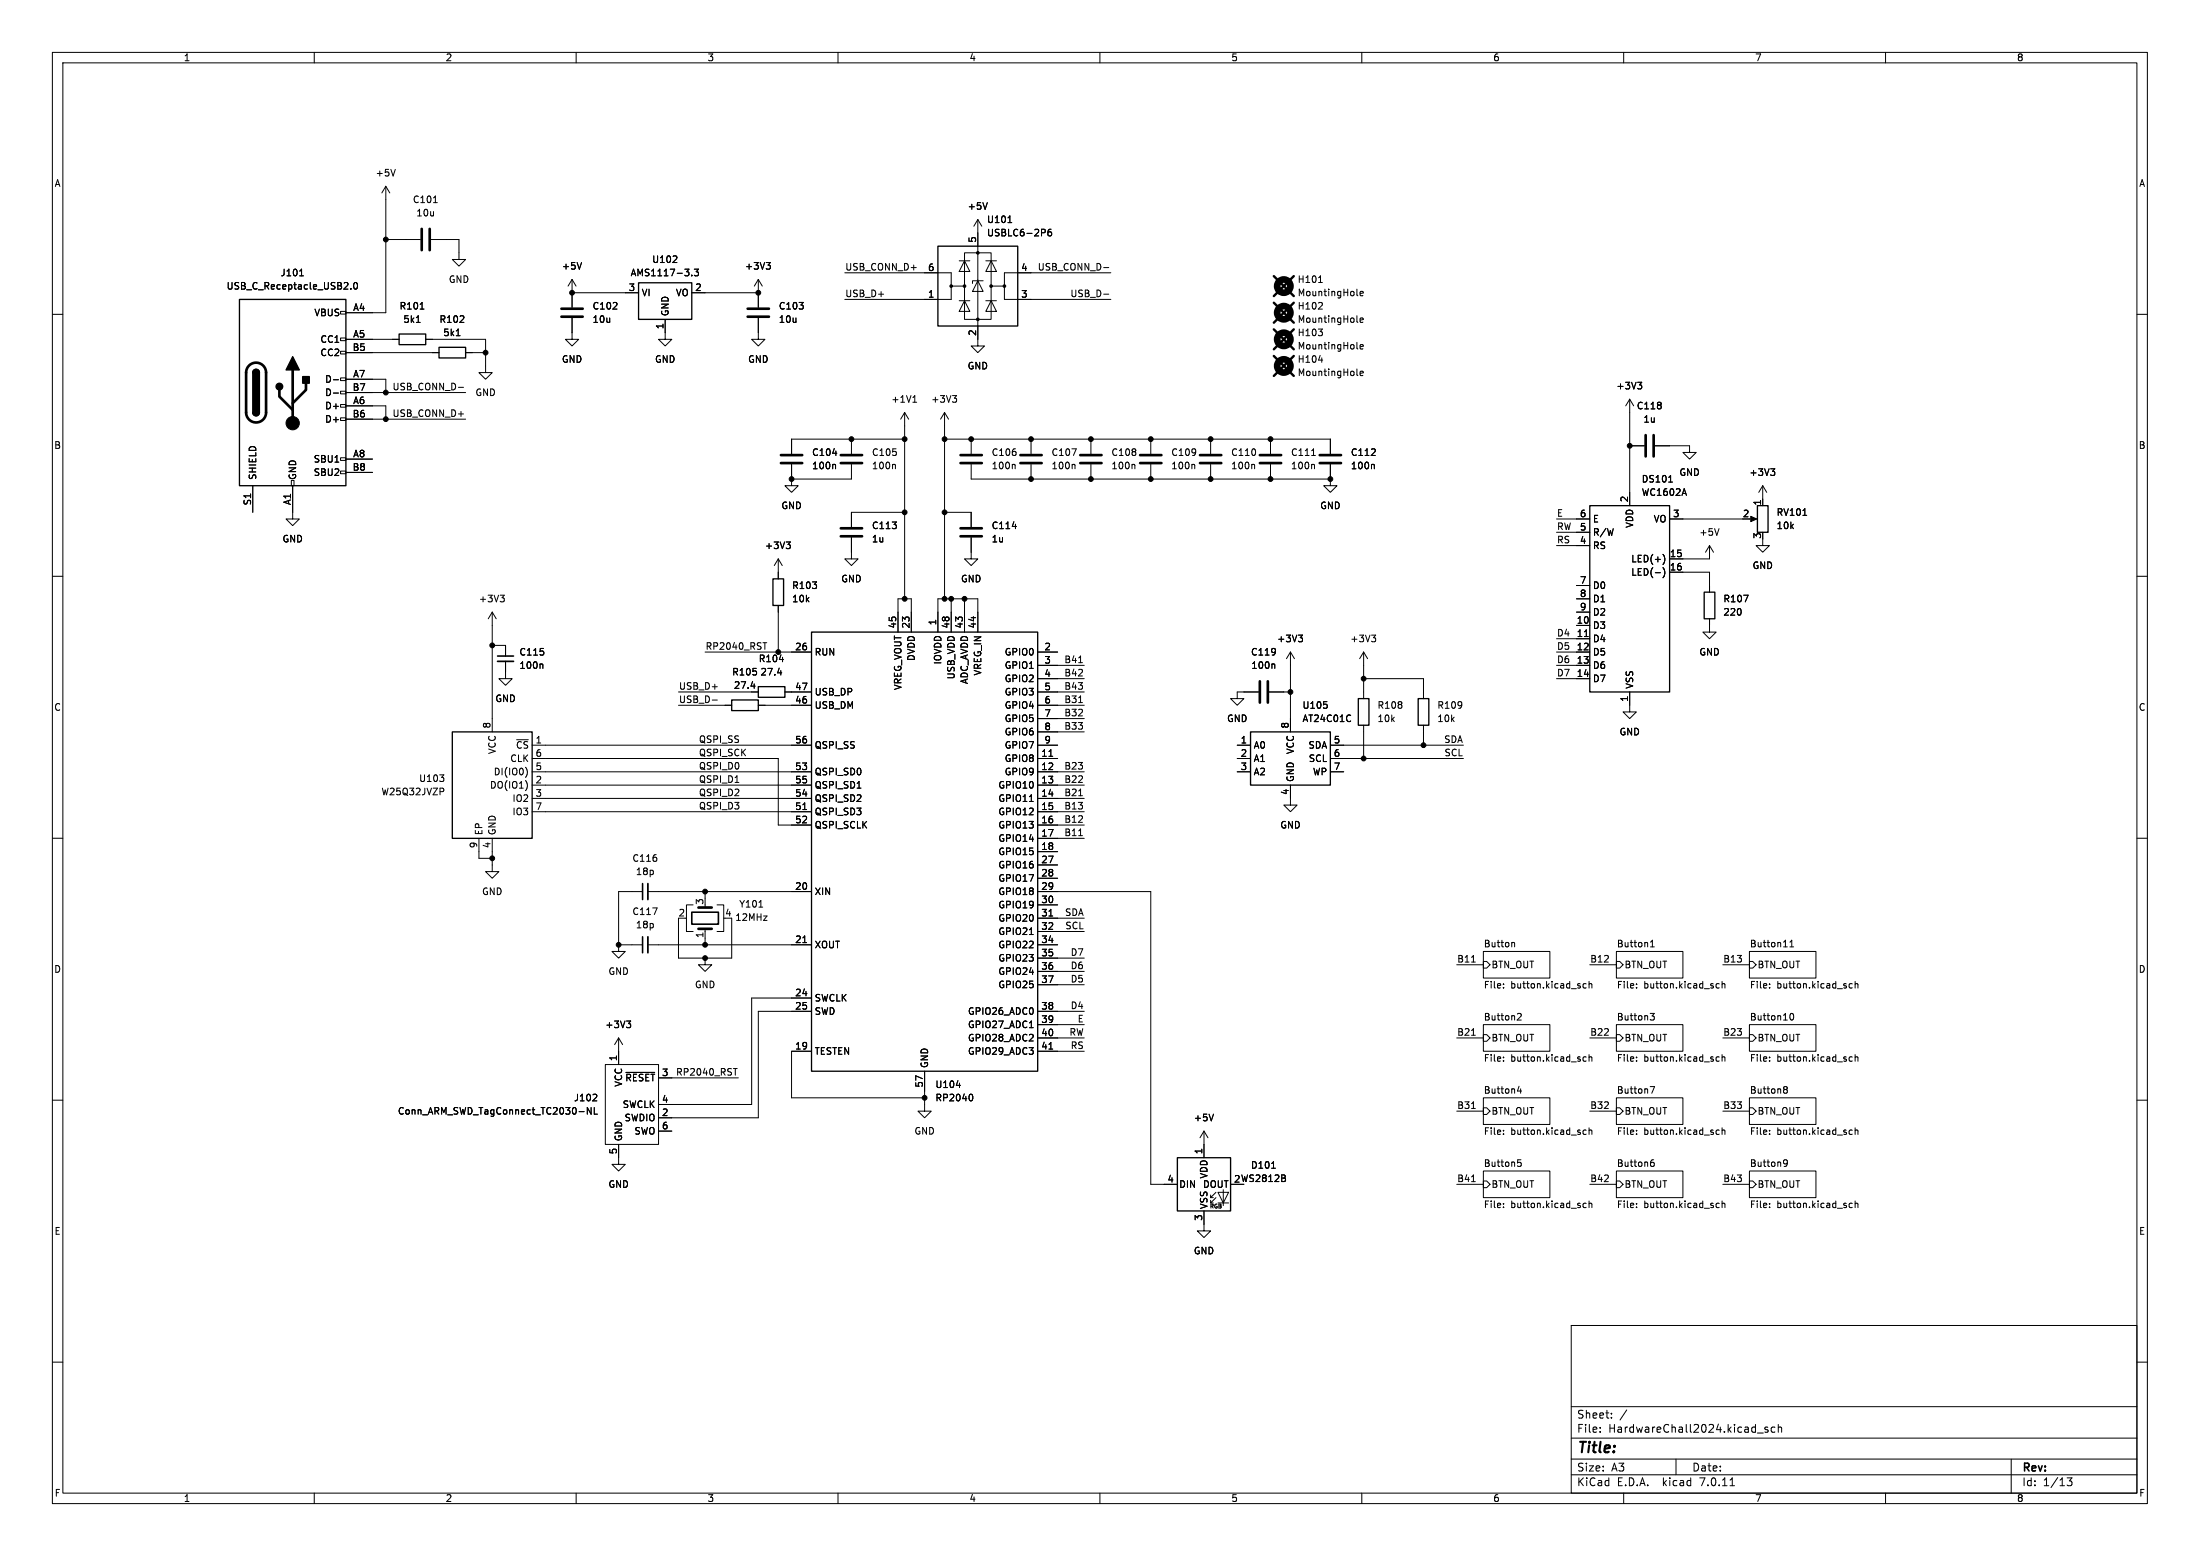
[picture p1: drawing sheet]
<svg xmlns="http://www.w3.org/2000/svg" width="297mm" height="210mm" viewBox="0 0 297 210" stroke-linecap="round" stroke-linejoin="round" font-family="sans-serif">
<g fill="none" stroke="#000" stroke-width=".14">
<path d="M7.1 7.1h282.8v195.8h-282.8zM8.5 8.5h280v193h-280zM42.4 7.1v1.4M77.8 7.1v1.4M113.1 7.1v1.4M148.5 7.1v1.4M183.8 7.1v1.4M219.2 7.1v1.4M254.6 7.1v1.4M40.5 37.2h.5M47.4 38.9v.1M47.9 38.2l.1-.1a.48 .48 0 0 1 .3 .5 .48 .48 0 0 1-.3 .4 .6 .6 0 0 1-.1-.8z"/>
<path d="M52.1 25.1v17.1h-5.4M52.1 25.1l-.6 .9M52.1 25.1l.5 .9M52.1 32.3h4.7M53.4 22.9l-.3 .9M58.2 32.3h3.8v2.7h.9l-.9 .9-.9-.9h.9M58.5 27.3h.5M77.2 37.7v3.8M77.2 39.5h9M77.2 37.7l-.5 .9M77.2 37.7l.6 .9M78.5 35.4l-.3 .9"/>
<path d="M90.8 35.4h.6M91.3 34.6v.3M93.4 37.1v.1M93.4 39.5h9M93.7 36.3h.6l-.3 .4 .2 .1v.3l-.1 .1-.4-.1M102.4 37.7v3.8M102.4 37.7l-.6 .9M102.4 37.7l.5 .9M103.4 35.4h.6l-.3 .4M103.8 35.8l.2 .1v.3l-.2 .1M114 36.8h14.4v1.8h1.8M128.4 38.6v1.8h-14.4"/>
<path d="M129.5 35.2h1.4M130.2 34.1h3.6v9h-3.6zM130.2 35.2l.7 1.4h-1.4zM132 29.6v17.1h.9l-.9 .9-.9-.9h.9M132 37.9l.7 1.4h-1.4zM132 29.6l-.5 .9M132 29.6l.5 .9M132.7 37.9h-1.4v.4M133.1 35.2h1.4M133.3 27.3l-.3 .9M133.8 35.2l.7 1.4h-1.4zM135.6 38.6v1.8h14.4"/>
<path d="M136.1 30h.5M141 31l.1 .1-.1 .3M141.9 30.9l-.3 .1a.61 .61 0 0 0 0 .8h.3l.1-.3-.2-.2h-.2l-.1 .2M149 36.1h.7M149 39.7h.7M150 36.8h-14.4v1.8h-1.8M178 38.1h.5M183.2 39.8l.1 .1M183.6 39.6l.4-.1v-.1l-.3-.1-.1 .2 .1 .4h.3M7.1 42.4h1.4M45 51.3h.7M45 53h.7"/>
<path d="M46 56.4h.7v.4h-.7zM46 54.6h.7v.4h-.7zM46 52.8h.7v.4h-.7zM46 51h.7v.4h-.7zM46 47.4h.7v.4h-.7zM46 45.6h.7v.4h-.7zM46 42h.7v.4h-.7zM46.7 45.8h7.2M46.7 54.8h5.4v1.8M46.7 51.2h5.4v1.8M46.7 47.6h12.6M46.7 56.6h16.2"/>
<path d="M46.7 53h16.2M56.2 43.5h.5M56.7 41.7h.5M57.5 45.8h8.1v4.5h.9l-.9 .9-.9-.9h.9M61.6 45.3h.5M61.9 52.3h.7M62.9 47.6h2.7M77.2 42.9v2.9h.9l-.9 .9-.9-.9h.9M89.8 43.1v2.7h.9l-.9 .9-.9-.9h.9M102.4 42.9v2.9h.9l-.9 .9-.9-.9h.9M114.9 59.3v1.9M122.1 55.7l-.5 .9"/>
<path d="M122.1 55.7v25.1M122.1 55.7l.6 .9M122.1 59.3h-15.2v1.9M123.2 54.3h.6M123.3 53.6l.2-.2v.9M127.5 59.3h52.1v1.9M127.5 55.7l-.5 .9M127.5 55.7v25.1M127.5 55.7l.6 .9M128.6 53.4h.5l-.3 .3M129 53.7l.1 .2v.2l-.1 .2M129.5 40.6h1.4"/>
<path d="M130.2 40.6l.7 1.4h-1.4zM131.1 59.3v1.9M133.1 40.6h1.4M133.8 40.6l.7 1.4h-1.4zM139.2 59.3v1.9M147.3 59.3v1.9M155.4 59.3v1.9M163.4 59.3v1.9M171.5 59.3v1.9M178 41.7h.5M178 48.6h.6M178.5 44.8v.4"/>
<path d="M178.5 40.9v.3M178.5 44.4l-.3 .4M183.2 47l.1 .1M183.2 43.4l.1 .1M183.2 50.6l.1 .1M183.6 43.2l.4-.1v-.1l-.3-.1-.1 .1 .1 .5h.3M183.6 46.8l.4-.1v-.1l-.3-.1-.1 .1 .1 .5h.3M183.6 50.4l.4-.1v-.2h-.3l-.1 .1 .1 .5h.3M220 53.9v14.3M220 53.9l-.5 .9M220 53.9l.5 .9M221.1 51.6h.5l-.3 .3"/>
<path d="M221.5 51.9l.1 .2v.2l-.1 .2M288.5 42.4h1.4M7.1 77.8h1.4M34.1 65.6v3.5M39.3 64.8h.4v.8h-.4zM39.5 65.6v4.4h.9l-.9 .9-.9-.9h.9M46 63.6h.7v.3h-.7zM46 61.8h.7v.3h-.7zM46.7 62h3.6M46.7 63.8h3.6M105.1 75.4v2.7M105.1 75.4l-.6 .9"/>
<path d="M105.1 75.4l.5 .9M106.1 73.1h.6l-.3 .4M106.5 73.5l.2 .2v.2l-.2 .1M106.9 64.7v.9h.9l-.9 .9-.9-.9h.9M106.9 62.7v2M112.4 61.2h.6M112.7 62.7l.1 .1v.5M114.9 72.6v2.8h.9l-.9 .9-.9-.9h.9M114.9 62.7v2h-8M120.8 62.7l.1 .1v.5M122.1 69.1h-7.2v2M127.5 69.1h3.6v2"/>
<path d="M131.1 72.6v2.8h.9l-.9 .9-.9-.9h.9M131.1 62.7v2h48.5M136.7 71.1h.5M136.9 62.7l.1 .1v.5M139.2 62.7v2M144.7 60.6h.6l-.4 .9M145 62.7l.1 .1v.5M147.3 62.7v2M153.1 62.7l.1 .1v.5M155.4 62.7v2M161.2 62.7l.1 .1v.5M163.4 62.7v2"/>
<path d="M169.2 62.7l.2 .1v.5M171.5 62.7v2M177.1 61.5h.5M177.3 62.7l.2 .1v.5M179.6 64.7v.9h.9l-.9 .9-.9-.9h.9M179.6 62.7v2M185.4 62.7l.1 .1v.5M210.1 70h4.5M210.1 73.6h4.5M210.1 71.8h4.5M212.8 79h1.8M220 60.2h2"/>
<path d="M223.4 60.2h4.7v.9h.9l-.9 .9-.9-.9h.9M224.5 74.8a1.03 1.03 0 0 1 0 1.4M224.5 76.6a1.03 1.03 0 0 1 0 1.4M225.3 65.1h.5M225.4 77.2h5.4v2.7M225.4 70h9.9M230.8 73.6l-.6 .9M230.8 73.6v1.8h-5.4M230.8 73.6l.5 .9M232.1 71.4l-.3 .9M236.2 70h.7M238 72.7v.9h.9l-.9 .9-.9-.9h.9"/>
<path d="M238 65.6v2.6M238 65.6l-.6 .9M238 65.6l.5 .9M239 63.3h.6l-.3 .3M239.4 63.6l.2 .2v.2l-.2 .2M243.4 69.6h.5M288.5 77.8h1.4M66.5 82.6l-.6 .9M66.5 82.6v16.2M66.5 82.6l.5 .9M66.5 87.1h1.7v1.4M67.5 80.3h.6l-.3 .4"/>
<path d="M67.9 80.7l.2 .1v.3l-.2 .1M68.2 89.3v2.3h.9l-.9 .9-.8-.9h.8M73.2 89.6l.1 .1v.5M91.6 93.4h10.8M91.6 95.2h7.2M95.2 88h14.4M96.2 94.5h.6M101.4 92.6h.5M102.4 95.2h7.2M103 86.7h.5M105 90.8h.5M105.1 81.7v6.3"/>
<path d="M105.2 89h.6M106 93.4h3.6M121.2 85.3v-4.5h1.8v4.5M126.6 85.3v-4.5h5.4v4.5M128.4 80.8v4.5M130.2 80.8v4.5M140.1 93.4h6.3M140.1 88h2.7M140.1 89.8h6.3M140.1 91.6h6.3M140.1 95.2h6.3M140.1 97h6.3"/>
<path d="M140.1 98.8h6.3M145.6 89.4h.5M145.6 94.8h.5M169.9 93.4h-2.9v.9h.9l-.9 .9-.9-.9h.9M171.3 93.4h2.9M172 89.6l.1 .1v.5M174.2 88v10.8M174.2 88l-.5 .9M174.2 88l.6 .9M175.3 85.7h.5l-.3 .4M175.7 86.1l.1 .1v.2l-.1 .2M179.1 95.1v.4"/>
<path d="M184.1 91.6h8.1v2.7M184.1 88v6.3M184.1 97.9v4.5M184.1 88l-.5 .9M184.1 88l.5 .9M185.2 85.7h.5l-.3 .4M185.5 86.1l.2 .1v.2l-.2 .2M192.2 97.9v2.7M210.1 86.2h4.5M210.1 88h4.5M210.1 89.8h4.5M210.1 91.6h4.5"/>
<path d="M212.8 84.4h1.8M212.8 80.8h1.8M212.8 82.6h1.8M213.9 85.9h.5M220 93.4v2.7h.9l-.9 .9-.9-.9h.9M230.8 83.5v1.8h.9l-.9 .9-.9-.9h.9M235.4 80.3h.6l-.4 .9M7.1 113.1h1.4M59.4 104.6h.5l-.3 .3M59.7 106.4l.2 .1v.3h-.2M59.9 105v.4M64.7 113.1v2.7h1.8"/>
<path d="M66.5 113.1v4.5h.9l-.9 .9-.9-.9h.9M71 103.6a1.06 1.06 0 0 1 0 1.3M71.2 105.7v.6M71.8 100.6h37.8M71.8 106h37.8M71.8 107.8h37.8M71.8 104.2h37.8M71.8 102.4h33.3v9h4.5M71.8 109.6h37.8M108.4 109.3h.5M115.7 106.4h.5M139 108.2h.5"/>
<path d="M140.1 100.6h2.7M140.1 106h6.3M140.1 107.8h6.3M140.1 104.2h6.3M140.1 102.4h2.7M140.1 109.6h6.3M140.1 111.4h6.3M140.1 113.1h6.3M140.1 114.9h2.7M140.1 116.7h2.7M140.1 118.5h2.7M141.6 102.1h.5"/>
<path d="M145.6 112.8h.5M145.6 107.4h.5M167 100.6h1.8M167 104.2h1.8M167 102.4h1.8M174.2 106v2.7h.9l-.9 .9-.9-.9h.9M179.6 100.6h18M179.6 104.2h1.8M179.6 102.4h18M288.5 113.1h1.4M83.5 127.5v.9h.9l-.9 .9-.9-.9h.9M83.5 127.5h3.2"/>
<path d="M84.6 137.8h.5l-.3 .3M85 138.1l.1 .2v.2l-.1 .2M86.7 120.3h-3.2v7.2M87.5 127.5h22.1M87.5 120.3h22.1M88.1 122.5h.6l-.4 .9M91.6 123.9v5.4h7.2v-5.4M92.5 123.9h.2M93.6 122.1h-.9v3.6h.9M95.2 129.3v.9h.9l-.9 .9-.9-.9h.9M95.2 120.3v.9M95.2 125.4v2.1"/>
<path d="M96.8 122.1h.9v3.6h-.9M102.5 122.4h.5M108.4 127.2h.5M109.6 136.5h-7.2v14.4h-13.5M109.6 134.7h-8.1v14.4h-12.6M139 126.1h.5M139 138.7h.5M140.1 127.5h2.7M140.1 120.3h15.3v39.5h3.5M140.1 123.9h6.3M140.1 136.5h6.3M140.1 122.1h2.7"/>
<path d="M140.1 125.7h6.3M140.1 129.3h6.3M140.1 131.1h6.3M140.1 132.9h6.3M140.1 138.3h6.3M141.6 123.6h.5M196.7 130.2h3.6M198.7 129.8h.5M198.7 139.7h.5M200.3 128.4h8.9v3.6h-8.9zM200.3 138.3h8.9v3.6h-8.9zM200.3 129.8h.4l.5 .4-.5 .5h-.4z"/>
<path d="M200.3 139.6h.4l.5 .5-.5 .4h-.4zM203 133.3v.1M203 132.8v.1M204.2 127.2l.3 .1v.5M204.9 136.8h.3l.2 .2-.6 .7h.6M214.1 132.8h-.2l-.2 .1 .1 .4h.3M214.5 132.8h.2h.2v.6M214.5 132.5v.9M214.6 130.2h3.6M218.2 128.4h9v3.6h-9zM218.2 138.3h9v3.6h-9zM218.2 129.8h.5l.4 .4-.4 .5h-.5z"/>
<path d="M218.2 139.6h.5l.4 .5-.4 .4h-.5zM220.9 133.3v.1M220.9 132.8v.1M222.8 136.8h.5l-.3 .3 .3 .1v.3l-.1 .2h-.3M222.8 127.8h.5M222.8 127.2l.3-.3v.9M232.1 132.8h-.3l-.1 .1 .1 .4h.3M232.5 132.8h.1h.2l.1 .6M232.5 132.5v.9M232.6 130.2h3.6M236.2 138.3h9v3.6h-9zM236.2 128.4h9v3.6h-9z"/>
<path d="M236.2 139.6h.4l.5 .5-.5 .4h-.4zM236.2 129.8h.4l.5 .4-.5 .5h-.4zM238.9 132.8v.1M238.9 133.3v.1M241.6 127.8h.5M241.6 127.2l.3-.3v.9M241.8 136.8a.48 .48 0 0 1 .4 .4 .48 .48 0 0 1-.4 .5 .6 .6 0 0 1 0-.9zM250.1 132.8h-.3l-.2 .1 .1 .4h.4M250.4 132.5v.9M250.4 132.8h.2h.2v.6M7.1 148.5h1.4M78.2 150h.7"/>
<path d="M79.8 149.5v.9l-.5-.9v.9M80.2 149.5v.9h.5M80.5 147.7l.1 .2-.1 .2-.5 .5h.6M81.7 143.7h7.2v10.8h-7.2zM83.5 154.5v2.7h.9l-.9 .8-.9-.8h.9M83.5 140.1v3.6M83.5 140.1l-.5 .9M83.5 140.1l.6 .9M84.5 144.7h3.9M88.9 145.5h10.8M88.9 152.7h1.8M99 144.2h.5"/>
<path d="M109.6 141.9h-2.7v6.3h17.9M124.8 144.6v5.4h.9l-.9 .9-.9-.9h.9M129.1 146.5h.6M131.1 147.7a.56 .56 0 0 1 0 .9M140.1 141.9h6.3M140.1 140.1h6.3M141.6 141.6h.5M162.5 152.7v3.6M162.5 152.7l-.5 .9M162.5 152.7l.6 .9M163.8 150.4l-.3 .9M171.7 157.7h.5"/>
<path d="M173.5 159v.2v.2M173.5 158.7v.2M196.7 159.8h3.6M196.7 140.1h3.6M196.7 150h3.6M198.7 149.6h.5M198.7 159.5h.5M200.3 148.2h8.9v3.6h-8.9zM200.3 158h8.9v3.6h-8.9zM200.3 149.5h.4l.5 .5-.5 .4h-.4zM200.3 159.4h.4l.5 .4-.5 .5h-.4zM203 142.7v.1"/>
<path d="M203 143.1v.1M203 152.6h.1M203 153v.1M204.9 156.9h.3l.2 .1-.1 .4h-.4M204.9 156.5h.4M205.1 146.6l-.2 .7h.5M205.3 147v.6M214.1 142.7l-.2-.1-.2 .2 .1 .4h.3M214.1 152.6l-.2-.1-.2 .2 .1 .4h.3M214.5 142.7l.2-.1 .2 .1v.5M214.5 142.3v.9M214.5 152.2v.9"/>
<path d="M214.5 152.6l.2-.1 .2 .1v.5M214.6 159.8h3.6M214.6 140.1h3.6M214.6 150h3.6M218.2 148.2h9v3.6h-9zM218.2 158h9v3.6h-9zM218.2 149.5h.5l.4 .5-.4 .4h-.5zM218.2 159.4h.5l.4 .4-.4 .5h-.5zM220.9 142.7v.1M220.9 143.1v.1M220.9 152.6h.1M220.9 153v.1"/>
<path d="M222.8 146.7h.6l-.4 .9M222.9 156.9h.3l.1 .1-.1 .4h-.3M223.2 156.5l-.2 .1-.1 .1M232.1 142.7l-.3-.1-.1 .2 .1 .4h.3M232.1 152.6l-.3-.1-.1 .2 .1 .4h.3M232.5 142.7l.1-.1 .2 .1 .1 .5M232.5 142.3v.9M232.5 152.2v.9M232.5 152.6l.1-.1 .2 .1 .1 .5M232.6 159.8h3.6M232.6 140.1h3.6M232.6 150h3.6"/>
<path d="M236.2 158h9v3.6h-9zM236.2 148.2h9v3.6h-9zM236.2 159.4h.4l.5 .4-.5 .5h-.4zM236.2 149.5h.4l.5 .5-.5 .4h-.4zM238.9 143.1v.1M238.9 142.7v.1M238.9 152.6h.1M238.9 153v.1M240.9 156.6l.2-.1 .2 .2a.6 .6 0 0 1-.3 .7h-.1M240.9 146.7h.2h.1l.1 .2-.2 .1M240.9 147h.1M240.9 147h.2"/>
<path d="M240.9 147v.1M241.1 147l.2 .2-.1 .3-.1 .1-.2-.1M241.3 156.9l-.2 .2-.2-.1M250.1 142.7l-.3-.1-.2 .2 .1 .4h.4M250.1 152.6l-.3-.1-.2 .2 .1 .4h.4M250.4 142.7l.2-.1 .2 .1v.5M250.4 142.3v.9M250.4 152.2v.9M250.4 152.6l.2-.1 .2 .1v.5M288.5 148.5h1.4M162.5 163.4v2.7h.9l-.9 .9-.9-.9h.9M163.4 162.4h.4"/>
<path d="M163.4 161.6h.4M164.2 161.6l-.8 .8v-.4M164.2 160.9l-.8 .7v-.3M164.4 160.9h1.5l-.8 1.5zM164.4 162.4h1.5M165.1 160.6v2.1M203 162.4v.1M203 162.9v.1M212.1 178.9h76.4v22.6h-76.4zM214.1 162.4h-.2l-.2 .2 .1 .3h.3M214.5 162.1v.9M214.5 162.5l.2-.1h.2v.6"/>
<path d="M220.9 162.4v.1M220.9 162.9v.1M232.1 162.4h-.3l-.1 .2 .1 .3h.3M232.5 162.1v.9M232.5 162.5l.1-.1h.2l.1 .6M238.9 162.4v.1M238.9 162.9v.1M250.1 162.4h-.3l-.2 .2 .1 .3h.4M250.4 162.1v.9M250.4 162.5l.2-.1h.2v.6M7.1 183.8h1.4M212.1 199h76.4"/>
<path d="M212.1 196.9h76.4M212.1 194.1h76.4M212.1 189.9h76.4M216 193.2v.1M216 192.7v.1M217.5 191.3v.1M217.5 190.7v.1M219.6 190.3l-.9 1.4M226.3 196.9v2.1M237.2 193.4h.8M238.7 192.7l-.3-.1-.1 .2v.1l.4 .1v.3h-.4M239.6 192.7l-.3-.1-.2 .2 .1 .5h.4"/>
<path d="M240.1 192.7l.1-.1 .3 .1v.6M240.1 192.2v1.1M271.5 196.9v4.6M279.1 199.5h.6l-.3 .4 .3 .1v.4l-.2 .1h-.4M288.5 183.8h1.4M42.4 201.5v1.4M77.8 201.5v1.4M113.1 201.5v1.4M148.5 201.5v1.4M183.8 201.5v1.4M219.2 201.5v1.4M233.6 200.5h.6"/>
<path d="M254.6 201.5v1.4"/>
</g>
<g fill="none" stroke="#000" stroke-width=".18">
<path d="M86.2 38.2h7.2v4.9h-7.2zM126.6 33.2h10.8v10.8h-10.8zM32.3 40.4h14.4v25.2h-14.4zM34.1 55.7a.45 .45 0 0 0 .5 .4 .45 .45 0 0 0 .4-.4M34.1 50.3a.45 .45 0 0 1 .5-.5 .45 .45 0 0 1 .4 .5M53.9 45.1h3.6v1.4h-3.6zM59.3 46.9h3.6v1.4h-3.6zM104.3 78.1h1.5v3.6h-1.5zM214.6 68.2h10.8v25.2h-10.8zM230.1 79.9h1.4v3.6h-1.4zM237.3 68.2h1.4v3.6h-1.4zM61.1 98.8h10.7v14.3h-10.7z"/>
<path d="M98.8 94.5h3.6v1.4h-3.6zM102.4 92.7h3.6v1.4h-3.6zM109.6 85.3h30.5v59.3h-30.5zM168.8 98.8h10.8v7.2h-10.8zM183.4 94.3h1.4v3.6h-1.4zM191.5 94.3h1.4v3.6h-1.4zM158.9 156.3h7.2v7.1h-7.2z"/>
</g>
<g fill="none" stroke="#000" stroke-width=".36">
<path d="M56.9 30.9v2.9M58 30.9v2.9M33.6 49.3a1.35 1.35 0 0 1 1.5-.3 1.35 1.35 0 0 1 .8 1.3v5.4a1.35 1.35 0 0 1-1.3 1.3 1.35 1.35 0 0 1-1.4-1.3v-5.5l.2-.5zM37.7 52.6v.9l1.8 1.8M39.5 49.9v7.2M41.3 51.7v.9l-1.8 1.8M75.8 42.7h2.9M75.8 41.7h2.9M100.9 42.7h2.9M100.9 41.7h2.9M222.2 58.7v2.9M223.2 58.7v2.9"/>
<path d="M105.4 62.5h2.9M105.4 61.4h2.9M113.5 62.5h2.9M113.5 61.4h2.9M113.5 72.4h2.9M113.5 71.3h2.9M129.7 62.5h2.8M129.7 61.4h2.8M129.7 72.4h2.8M129.7 71.3h2.8M137.8 62.5h2.8M137.8 61.4h2.8"/>
<path d="M145.8 62.5h2.9M145.8 61.4h2.9M153.9 62.5h2.9M153.9 61.4h2.9M162 62.5h2.9M162 61.4h2.9M170.1 62.5h2.9M170.1 61.4h2.9M178.2 62.5h2.8M178.2 61.4h2.8M170.1 92v2.8M171.2 92v2.8"/>
<path d="M94.3 125.4h1.8M94.3 122.5h1.8"/>
</g>
<g fill="#000" stroke="#000" stroke-width=".18">
<path d="M34.1 50.3h.9v5.4h-.9zM34.3 50a.45 .45 0 0 1 .4-.1 .45 .45 0 0 1 .3 .4h-.9zM34.1 55.7h.9a.45 .45 0 0 1-.4 .4 .45 .45 0 0 1-.5-.4zM39.5 48.1l.9 1.8h-1.8zM40.9 50.8h.9v.9h-.9z"/>
<circle cx="37.7" cy="52.2" r=".45"/>
</g>
<g fill="#000" stroke="#000" stroke-width=".14">
<path d="M236.4 69.7l.8 .3-.8 .4z"/>
<circle cx="52.1" cy="32.3" r=".32"/>
<circle cx="77.2" cy="39.5" r=".32"/>
<circle cx="102.4" cy="39.5" r=".32"/>
<circle cx="128.4" cy="38.6" r=".18"/>
<circle cx="130.2" cy="38.6" r=".18"/>
<circle cx="132" cy="34.1" r=".18"/>
<circle cx="133.8" cy="38.6" r=".18"/>
<circle cx="135.6" cy="38.6" r=".18"/>
<circle cx="39.5" cy="57.1" r=".9"/>
<circle cx="52.1" cy="53" r=".32"/>
<circle cx="52.1" cy="56.6" r=".32"/>
<circle cx="65.6" cy="47.6" r=".32"/>
<circle cx="114.9" cy="59.3" r=".32"/>
<circle cx="122.1" cy="59.3" r=".32"/>
<circle cx="127.5" cy="59.3" r=".32"/>
<circle cx="131.1" cy="59.3" r=".32"/>
<circle cx="132" cy="43.1" r=".18"/>
<circle cx="139.2" cy="59.3" r=".32"/>
<circle cx="147.3" cy="59.3" r=".32"/>
<circle cx="155.4" cy="59.3" r=".32"/>
<circle cx="163.4" cy="59.3" r=".32"/>
<circle cx="171.5" cy="59.3" r=".32"/>
<circle cx="106.9" cy="64.7" r=".32"/>
<circle cx="122.1" cy="69.1" r=".32"/>
<circle cx="127.5" cy="69.1" r=".32"/>
<circle cx="139.2" cy="64.7" r=".32"/>
<circle cx="147.3" cy="64.7" r=".32"/>
<circle cx="155.4" cy="64.7" r=".32"/>
<circle cx="163.4" cy="64.7" r=".32"/>
<circle cx="171.5" cy="64.7" r=".32"/>
<circle cx="179.6" cy="64.7" r=".32"/>
<circle cx="220" cy="60.2" r=".32"/>
<circle cx="66.5" cy="87.1" r=".32"/>
<circle cx="105.1" cy="88" r=".32"/>
<circle cx="122.1" cy="80.8" r=".32"/>
<circle cx="127.5" cy="80.8" r=".32"/>
<circle cx="128.4" cy="80.8" r=".32"/>
<circle cx="130.2" cy="80.8" r=".32"/>
<circle cx="174.2" cy="93.4" r=".32"/>
<circle cx="184.1" cy="91.6" r=".32"/>
<circle cx="66.5" cy="115.8" r=".32"/>
<circle cx="184.1" cy="102.4" r=".32"/>
<circle cx="192.2" cy="100.6" r=".32"/>
<circle cx="83.5" cy="127.5" r=".32"/>
<circle cx="95.2" cy="129.3" r=".32"/>
<circle cx="95.2" cy="127.5" r=".32"/>
<circle cx="95.2" cy="120.3" r=".32"/>
<circle cx="124.8" cy="148.2" r=".32"/>
</g>
<path d="M67.2 89.3h2.1M87.5 119.3v2.1M87.5 126.4v2.2" fill="none" stroke="#000" stroke-width=".23"/>
<path d="M67.2 88.5h2.1M86.7 119.3v2.1M86.7 126.4v2.2M93.4 123.1h3.6v1.6h-3.6z" fill="none" stroke="#000" stroke-width=".22"/>
<g fill="none" stroke="#000" stroke-width=".9">
<circle cx="173.3" cy="38.6" r=".9"/>
<circle cx="173.3" cy="49.4" r=".9"/>
<circle cx="173.3" cy="42.2" r=".9"/>
<circle cx="173.3" cy="45.8" r=".9"/>
</g>
<path d="M172 37.3l2.7 2.7M174.7 37.3l-2.7 2.7M172 44.5l2.7 2.6M172 40.9l2.7 2.7M172 48l2.7 2.7M174.7 44.5l-2.7 2.6M174.7 40.9l-2.7 2.7M174.7 48l-2.7 2.7" fill="none" stroke="#000" stroke-width=".32"/>
<text font-size="2" x="212.8" y="196.5">Title:</text>
<g font-size="1.5">
<text x="212.8" y="191.6">Sheet:</text>
<text x="212.8" y="193.5">File:</text>
<text x="217.1" y="193.5">HardwareChall2024.kicad_sch</text>
<text x="212.8" y="200.7">KiCad</text>
<text x="212.8" y="198.7">Size:</text>
<text x="217.5" y="198.7">A3</text>
<text x="218.3" y="200.7">E.D.A.</text>
<text x="224.6" y="200.7">kicad</text>
<text x="228.4" y="198.7">Date:</text>
<text x="229.7" y="200.7">7.0.11</text>
<text x="272.9" y="198.9">Rev:</text>
<text x="272.9" y="200.7">Id:</text>
<text x="275.8" y="200.7">1/13</text>
</g>
<g font-size="1.3">
<text x="24.7" y="8.4">1</text>
<text x="60.1" y="8.4">2</text>
<text x="95.5" y="8.4">3</text>
<text x="130.8" y="8.4">4</text>
<text x="166.2" y="8.4">5</text>
<text x="201.5" y="8.4">6</text>
<text x="236.9" y="8.4">7</text>
<text x="272.2" y="8.4">8</text>
<text x="50.6" y="24">+5V</text>
<text x="7.3" y="25.4">A</text>
<text x="55.7" y="27.6">C101</text>
<text x="56.1" y="29.3">10u</text>
<text x="130.6" y="28.4">+5V</text>
<text x="288.7" y="25.4">A</text>
<text x="88" y="35.6">U102</text>
<text x="131.8" y="32.8" transform="rotate(-90 131.8 32.8)">5</text>
<text x="133.2" y="30.2">U101</text>
<text x="133.2" y="32">USBLC6-2P6</text>
<text x="30.5" y="39.2">USB_C_Receptacle_USB2.0</text>
<text x="37.8" y="37.4">J101</text>
<text x="53.9" y="41.9">R101</text>
<text x="60.5" y="38.3">GND</text>
<text x="75.8" y="36.5">+5V</text>
<text x="79.9" y="41.9">C102</text>
<text x="84.8" y="39.3">3</text>
<text x="85.1" y="37.4">AMS1117-3.3</text>
<text x="86.6" y="40.1">VI</text>
<text x="91.2" y="40.1">VO</text>
<text x="93.8" y="39.3">2</text>
<text x="100.5" y="36.5">+3V3</text>
<text x="105.1" y="41.9">C103</text>
<text x="114" y="36.6">USB_CONN_D+</text>
<text x="114" y="40.2">USB_D+</text>
<text x="125.2" y="40.2">1</text>
<text x="125.2" y="36.6">6</text>
<text x="137.8" y="40.2">3</text>
<text x="137.8" y="36.6">4</text>
<text x="140" y="36.6">USB_CONN_D-</text>
<text x="144.4" y="40.2">USB_D-</text>
<text x="175.1" y="38.3">H101</text>
<text x="175.1" y="40.1">MountingHole</text>
<text x="175.1" y="41.9">H102</text>
<text x="42.4" y="42.8">VBUS</text>
<text x="43.2" y="46.4">CC1</text>
<text x="47.5" y="47.4">B5</text>
<text x="47.6" y="42">A4</text>
<text x="47.6" y="45.6">A5</text>
<text x="54.4" y="43.7">5k1</text>
<text x="59.3" y="43.7">R102</text>
<text x="59.8" y="45.5">5k1</text>
<text x="79.9" y="43.7">10u</text>
<text x="89.6" y="44.5" transform="rotate(-90 89.6 44.5)">1</text>
<text x="90.4" y="42.7" transform="rotate(-90 90.4 42.7)">GND</text>
<text x="105.1" y="43.7">10u</text>
<text x="131.8" y="45.4" transform="rotate(-90 131.8 45.4)">2</text>
<text x="175.1" y="45.5">H103</text>
<text x="175.1" y="47.3">MountingHole</text>
<text x="175.1" y="43.7">MountingHole</text>
<text x="43.2" y="48.2">CC2</text>
<text x="43.8" y="51.8">D-</text>
<text x="43.8" y="53.6">D-</text>
<text x="47.5" y="52.8">B7</text>
<text x="47.6" y="51">A7</text>
<text x="52.9" y="52.7">USB_CONN_D-</text>
<text x="64.1" y="53.6">GND</text>
<text x="75.8" y="49.1">GND</text>
<text x="88.4" y="49.1">GND</text>
<text x="100.9" y="49.1">GND</text>
<text x="130.6" y="50">GND</text>
<text x="175.1" y="49.1">H104</text>
<text x="175.1" y="50.9">MountingHole</text>
<text x="218.1" y="52.7">+3V3</text>
<text x="43.8" y="55.4">D+</text>
<text x="43.8" y="57.2">D+</text>
<text x="47.5" y="56.4">B6</text>
<text x="47.6" y="54.6">A6</text>
<text x="52.9" y="56.3">USB_CONN_D+</text>
<text x="120.3" y="54.5">+1V1</text>
<text x="125.6" y="54.5">+3V3</text>
<text x="220.9" y="55.4">C118</text>
<text x="221.8" y="57.2">1u</text>
<text x="7.2" y="60.7">B</text>
<text x="34.7" y="64.8" transform="rotate(-90 34.7 64.8)">SHIELD</text>
<text x="40.1" y="64.8" transform="rotate(-90 40.1 64.8)">GND</text>
<text x="42.3" y="62.6">SBU1</text>
<text x="42.3" y="64.4">SBU2</text>
<text x="47.5" y="63.6">B8</text>
<text x="47.6" y="61.8">A8</text>
<text x="109.6" y="61.7">C104</text>
<text x="109.6" y="63.5">100n</text>
<text x="117.6" y="61.7">C105</text>
<text x="117.6" y="63.5">100n</text>
<text x="133.8" y="61.7">C106</text>
<text x="133.8" y="63.5">100n</text>
<text x="141.9" y="61.7">C107</text>
<text x="141.9" y="63.5">100n</text>
<text x="150" y="61.7">C108</text>
<text x="150" y="63.5">100n</text>
<text x="158.1" y="61.7">C109</text>
<text x="158.1" y="63.5">100n</text>
<text x="166.1" y="61.7">C110</text>
<text x="166.1" y="63.5">100n</text>
<text x="174.2" y="61.7">C111</text>
<text x="174.2" y="63.5">100n</text>
<text x="182.3" y="61.7">C112</text>
<text x="182.3" y="63.5">100n</text>
<text x="221.6" y="65.3">DS101</text>
<text x="226.7" y="64.4">GND</text>
<text x="236.1" y="64.4">+3V3</text>
<text x="288.7" y="60.7">B</text>
<text x="33.9" y="68.3" transform="rotate(-90 33.9 68.3)">S1</text>
<text x="39.3" y="68.2" transform="rotate(-90 39.3 68.2)">A1</text>
<text x="105.4" y="68.9">GND</text>
<text x="117.6" y="71.6">C113</text>
<text x="133.8" y="71.6">C114</text>
<text x="178.2" y="68.9">GND</text>
<text x="210.1" y="69.8">E</text>
<text x="210.1" y="71.6">RW</text>
<text x="213.2" y="71.7">5</text>
<text x="213.2" y="69.9">6</text>
<text x="215" y="70.7">E</text>
<text x="219.8" y="67.8" transform="rotate(-90 219.8 67.8)">2</text>
<text x="220.6" y="71.3" transform="rotate(-90 220.6 71.3)">VDD</text>
<text x="221.6" y="67.1">WC1602A</text>
<text x="223.2" y="70.7">VO</text>
<text x="225.8" y="69.9">3</text>
<text x="235.2" y="69.9">2</text>
<text x="237.8" y="68.3" transform="rotate(-90 237.8 68.3)">1</text>
<text x="239.8" y="69.8">RV101</text>
<text x="239.8" y="71.6">10k</text>
<text x="38.1" y="73.3">GND</text>
<text x="103.2" y="74.2">+3V3</text>
<text x="117.6" y="73.3">1u</text>
<text x="133.8" y="73.3">1u</text>
<text x="210.1" y="73.4">RS</text>
<text x="213.2" y="73.5">4</text>
<text x="215" y="74.2">RS</text>
<text x="215" y="72.5">R/W</text>
<text x="220.1" y="76">LED(+)</text>
<text x="220.1" y="77.8">LED(-)</text>
<text x="225.4" y="75.3">15</text>
<text x="225.4" y="77">16</text>
<text x="229.3" y="72.5">+5V</text>
<text x="236.5" y="76.9">GND</text>
<text x="237.8" y="72.8" transform="rotate(-90 237.8 72.8)">3</text>
<text x="64.6" y="81.4">+3V3</text>
<text x="106.9" y="79.6">R103</text>
<text x="106.9" y="81.4">10k</text>
<text x="113.5" y="78.7">GND</text>
<text x="129.7" y="78.7">GND</text>
<text x="213.2" y="78.8">7</text>
<text x="213.2" y="80.6">8</text>
<text x="213.2" y="82.4">9</text>
<text x="215" y="79.6">D0</text>
<text x="215" y="81.4">D1</text>
<text x="215" y="83.2">D2</text>
<text x="232.6" y="81.4">R107</text>
<text x="232.6" y="83.2">220</text>
<text x="70.1" y="88.6">C115</text>
<text x="95.2" y="87.8">RP2040_RST</text>
<text x="102.4" y="89.5">R104</text>
<text x="107.3" y="87.8">26</text>
<text x="109.9" y="88.6">RUN</text>
<text x="121.1" y="84.9" transform="rotate(-90 121.1 84.9)">45</text>
<text x="122.8" y="84.9" transform="rotate(-90 122.8 84.9)">23</text>
<text x="123.6" y="89.3" transform="rotate(-90 123.6 89.3)">DVDD</text>
<text x="126.4" y="84.5" transform="rotate(-90 126.4 84.5)">1</text>
<text x="127.2" y="89.7" transform="rotate(-90 127.2 89.7)">IOVDD</text>
<text x="128.2" y="84.9" transform="rotate(-90 128.2 84.9)">48</text>
<text x="130" y="84.9" transform="rotate(-90 130 84.9)">43</text>
<text x="131.8" y="84.9" transform="rotate(-90 131.8 84.9)">44</text>
<text x="135.6" y="88.6">GPIO0</text>
<text x="140.9" y="87.8">2</text>
<text x="140.9" y="89.6">3</text>
<text x="143.6" y="89.6">B41</text>
<text x="168.8" y="88.6">C119</text>
<text x="172.3" y="86.8">+3V3</text>
<text x="182.2" y="86.8">+3V3</text>
<text x="210.1" y="89.6">D6</text>
<text x="210.1" y="87.8">D5</text>
<text x="210.1" y="86">D4</text>
<text x="212.8" y="84.2">10</text>
<text x="212.8" y="86">11</text>
<text x="212.8" y="87.8">12</text>
<text x="212.8" y="89.6">13</text>
<text x="215" y="85">D3</text>
<text x="215" y="86.8">D4</text>
<text x="215" y="88.6">D5</text>
<text x="229.3" y="88.6">GND</text>
<text x="66.8" y="94.9">GND</text>
<text x="70.1" y="90.4">100n</text>
<text x="91.6" y="94.9">USB_D-</text>
<text x="91.6" y="93.1">USB_D+</text>
<text x="98.8" y="91.3">R105</text>
<text x="99" y="93.1">27.4</text>
<text x="102.6" y="91.3">27.4</text>
<text x="107.3" y="95">46</text>
<text x="107.3" y="93.2">47</text>
<text x="109.9" y="95.8">USB_DM</text>
<text x="109.9" y="94">USB_DP</text>
<text x="121.8" y="93.2" transform="rotate(-90 121.8 93.2)">VREG_VOUT</text>
<text x="129" y="91.8" transform="rotate(-90 129 91.8)">USB_VDD</text>
<text x="130.8" y="92.4" transform="rotate(-90 130.8 92.4)">ADC_AVDD</text>
<text x="132.6" y="91.2" transform="rotate(-90 132.6 91.2)">VREG_IN</text>
<text x="135.6" y="90.4">GPIO1</text>
<text x="135.6" y="92.2">GPIO2</text>
<text x="135.6" y="94">GPIO3</text>
<text x="135.6" y="95.8">GPIO4</text>
<text x="140.9" y="91.4">4</text>
<text x="140.9" y="93.2">5</text>
<text x="140.9" y="95">6</text>
<text x="143.6" y="93.1">B43</text>
<text x="143.6" y="91.3">B42</text>
<text x="143.6" y="94.9">B31</text>
<text x="168.9" y="90.4">100n</text>
<text x="175.8" y="95.8">U105</text>
<text x="185.9" y="95.8">R108</text>
<text x="194" y="95.8">R109</text>
<text x="210.1" y="91.3">D7</text>
<text x="212.8" y="91.4">14</text>
<text x="215" y="90.4">D6</text>
<text x="215" y="92.2">D7</text>
<text x="219.8" y="94.8" transform="rotate(-90 219.8 94.8)">1</text>
<text x="220.6" y="93" transform="rotate(-90 220.6 93)">VSS</text>
<text x="7.2" y="96.1">C</text>
<text x="66.3" y="98.4" transform="rotate(-90 66.3 98.4)">8</text>
<text x="67.1" y="101.8" transform="rotate(-90 67.1 101.8)">VCC</text>
<text x="69.6" y="101.2">~{CS}</text>
<text x="72.2" y="100.4">1</text>
<text x="94.3" y="100.3">QSPI_SS</text>
<text x="107.3" y="100.4">56</text>
<text x="109.9" y="101.2">QSPI_SS</text>
<text x="135.6" y="97.6">GPIO5</text>
<text x="135.6" y="99.4">GPIO6</text>
<text x="135.6" y="101.2">GPIO7</text>
<text x="140.9" y="96.8">7</text>
<text x="140.9" y="98.6">8</text>
<text x="140.9" y="100.4">9</text>
<text x="143.6" y="96.7">B32</text>
<text x="143.6" y="98.5">B33</text>
<text x="165.6" y="97.6">GND</text>
<text x="167.4" y="100.4">1</text>
<text x="169.2" y="101.2">A0</text>
<text x="174" y="98.4" transform="rotate(-90 174 98.4)">8</text>
<text x="174.8" y="101.8" transform="rotate(-90 174.8 101.8)">VCC</text>
<text x="175.8" y="97.6">AT24C01C</text>
<text x="176.6" y="101.2">SDA</text>
<text x="180" y="100.4">5</text>
<text x="185.9" y="97.6">10k</text>
<text x="194" y="97.6">10k</text>
<text x="194.9" y="100.3">SDA</text>
<text x="218.6" y="99.4">GND</text>
<text x="288.7" y="96.1">C</text>
<text x="51.4" y="107.5">W25Q32JVZP</text>
<text x="56.5" y="105.7">U103</text>
<text x="66.1" y="106.6">DO(IO1)</text>
<text x="66.6" y="104.8">DI(IO0)</text>
<text x="68.8" y="103">CLK</text>
<text x="72.2" y="105.8">2</text>
<text x="72.2" y="107.6">3</text>
<text x="72.2" y="104">5</text>
<text x="72.2" y="102.2">6</text>
<text x="94.3" y="102.1">QSPI_SCK</text>
<text x="94.3" y="107.5">QSPI_D2</text>
<text x="94.3" y="105.7">QSPI_D1</text>
<text x="94.3" y="103.9">QSPI_D0</text>
<text x="107.3" y="104">53</text>
<text x="107.3" y="107.6">54</text>
<text x="107.3" y="105.8">55</text>
<text x="109.9" y="104.8">QSPI_SD0</text>
<text x="109.9" y="106.6">QSPI_SD1</text>
<text x="134.7" y="106.6">GPIO10</text>
<text x="135.6" y="103">GPIO8</text>
<text x="135.6" y="104.8">GPIO9</text>
<text x="140.5" y="102.2">11</text>
<text x="140.5" y="104">12</text>
<text x="140.5" y="105.8">13</text>
<text x="140.5" y="107.6">14</text>
<text x="143.6" y="103.9">B23</text>
<text x="143.6" y="105.7">B22</text>
<text x="143.6" y="107.5">B21</text>
<text x="167.4" y="102.2">2</text>
<text x="167.4" y="104">3</text>
<text x="169.2" y="103">A1</text>
<text x="169.2" y="104.8">A2</text>
<text x="174" y="107.4" transform="rotate(-90 174 107.4)">4</text>
<text x="174.8" y="105.6" transform="rotate(-90 174.8 105.6)">GND</text>
<text x="176.6" y="103">SCL</text>
<text x="177.2" y="104.8">WP</text>
<text x="180" y="102.2">6</text>
<text x="180" y="104">7</text>
<text x="194.9" y="102.1">SCL</text>
<text x="65.3" y="112.8" transform="rotate(-90 65.3 112.8)">EP</text>
<text x="67.1" y="112.8" transform="rotate(-90 67.1 112.8)">GND</text>
<text x="69.1" y="108.4">IO2</text>
<text x="69.1" y="110.2">IO3</text>
<text x="72.2" y="109.4">7</text>
<text x="94.3" y="109.3">QSPI_D3</text>
<text x="107.3" y="109.4">51</text>
<text x="107.3" y="111.2">52</text>
<text x="109.9" y="110.2">QSPI_SD3</text>
<text x="109.9" y="112">QSPI_SCLK</text>
<text x="109.9" y="108.4">QSPI_SD2</text>
<text x="134.7" y="108.4">GPIO11</text>
<text x="134.7" y="110.2">GPIO12</text>
<text x="134.7" y="112">GPIO13</text>
<text x="134.7" y="113.8">GPIO14</text>
<text x="140.5" y="109.4">15</text>
<text x="140.5" y="111.2">16</text>
<text x="140.5" y="113">17</text>
<text x="143.6" y="112.9">B11</text>
<text x="143.6" y="109.3">B13</text>
<text x="143.6" y="111.1">B12</text>
<text x="172.8" y="112">GND</text>
<text x="64.5" y="114.5" transform="rotate(-90 64.5 114.5)">9</text>
<text x="66.3" y="114.5" transform="rotate(-90 66.3 114.5)">4</text>
<text x="85.3" y="116.5">C116</text>
<text x="85.8" y="118.2">18p</text>
<text x="134.7" y="115.6">GPIO15</text>
<text x="134.7" y="117.4">GPIO16</text>
<text x="134.7" y="119.1">GPIO17</text>
<text x="140.5" y="114.8">18</text>
<text x="140.5" y="116.6">27</text>
<text x="140.5" y="118.4">28</text>
<text x="65" y="120.9">GND</text>
<text x="85.3" y="123.6">C117</text>
<text x="85.8" y="125.4">18p</text>
<text x="91.5" y="123.7">2</text>
<text x="95" y="122.2" transform="rotate(-90 95 122.2)">3</text>
<text x="97.8" y="123.7">4</text>
<text x="99.2" y="124.4">12MHz</text>
<text x="99.7" y="122.6">Y101</text>
<text x="107.3" y="120.2">20</text>
<text x="109.9" y="120.9">XIN</text>
<text x="134.7" y="120.9">GPIO18</text>
<text x="134.7" y="122.7">GPIO19</text>
<text x="134.7" y="124.5">GPIO20</text>
<text x="140.5" y="120.2">29</text>
<text x="140.5" y="121.9">30</text>
<text x="140.5" y="123.7">31</text>
<text x="140.5" y="125.5">32</text>
<text x="143.7" y="123.7">SDA</text>
<text x="143.8" y="125.5">SCL</text>
<text x="7.2" y="131.4">D</text>
<text x="82.1" y="131.7">GND</text>
<text x="95" y="126.7" transform="rotate(-90 95 126.7)">1</text>
<text x="107.3" y="127.3">21</text>
<text x="109.9" y="128.1">XOUT</text>
<text x="134.7" y="126.3">GPIO21</text>
<text x="134.7" y="128.1">GPIO22</text>
<text x="134.7" y="129.9">GPIO23</text>
<text x="134.7" y="131.7">GPIO24</text>
<text x="140.5" y="127.3">34</text>
<text x="140.5" y="129.1">35</text>
<text x="140.5" y="130.9">36</text>
<text x="144.5" y="130.9">D6</text>
<text x="144.5" y="129.1">D7</text>
<text x="196.7" y="130">B11</text>
<text x="200.3" y="127.9">Button</text>
<text x="201.3" y="130.8">BTN_OUT</text>
<text x="214.6" y="130">B12</text>
<text x="218.2" y="127.9">Button1</text>
<text x="219.2" y="130.8">BTN_OUT</text>
<text x="232.6" y="130">B13</text>
<text x="236.2" y="127.9">Button11</text>
<text x="237.2" y="130.8">BTN_OUT</text>
<text x="288.7" y="131.4">D</text>
<text x="93.7" y="133.5">GND</text>
<text x="107.3" y="134.5">24</text>
<text x="107.3" y="136.3">25</text>
<text x="109.9" y="135.3">SWCLK</text>
<text x="109.9" y="137.1">SWD</text>
<text x="130.6" y="137.1">GPIO26_ADC0</text>
<text x="134.7" y="133.5">GPIO25</text>
<text x="140.5" y="132.7">37</text>
<text x="140.5" y="136.3">38</text>
<text x="144.5" y="136.2">D4</text>
<text x="144.5" y="132.7">D5</text>
<text x="200.3" y="133.6">File:</text>
<text x="200.3" y="137.8">Button2</text>
<text x="203.9" y="133.6">button.kicad_sch</text>
<text x="218.2" y="133.6">File:</text>
<text x="218.2" y="137.8">Button3</text>
<text x="221.9" y="133.6">button.kicad_sch</text>
<text x="236.2" y="137.8">Button10</text>
<text x="236.2" y="133.6">File:</text>
<text x="239.9" y="133.6">button.kicad_sch</text>
<text x="81.6" y="138.9">+3V3</text>
<text x="83.3" y="143.3" transform="rotate(-90 83.3 143.3)">1</text>
<text x="107.3" y="141.7">19</text>
<text x="109.9" y="142.5">TESTEN</text>
<text x="130.6" y="138.9">GPIO27_ADC1</text>
<text x="130.6" y="140.7">GPIO28_ADC2</text>
<text x="130.6" y="142.5">GPIO29_ADC3</text>
<text x="140.5" y="138.1">39</text>
<text x="140.5" y="139.9">40</text>
<text x="140.5" y="141.7">41</text>
<text x="144.3" y="139.8">RW</text>
<text x="144.5" y="141.6">RS</text>
<text x="145.4" y="138">E</text>
<text x="196.7" y="139.8">B21</text>
<text x="200.3" y="143.5">File:</text>
<text x="201.3" y="140.7">BTN_OUT</text>
<text x="203.9" y="143.5">button.kicad_sch</text>
<text x="214.6" y="139.8">B22</text>
<text x="218.2" y="143.5">File:</text>
<text x="219.2" y="140.7">BTN_OUT</text>
<text x="221.9" y="143.5">button.kicad_sch</text>
<text x="232.6" y="139.8">B23</text>
<text x="236.2" y="143.5">File:</text>
<text x="237.2" y="140.7">BTN_OUT</text>
<text x="239.9" y="143.5">button.kicad_sch</text>
<text x="77.4" y="148.8">J102</text>
<text x="84" y="149.7">SWCLK</text>
<text x="84.1" y="146.7" transform="rotate(-90 84.1 146.7)">VCC</text>
<text x="84.3" y="146.1">~{RESET}</text>
<text x="89.3" y="145.3">3</text>
<text x="89.3" y="148.9">4</text>
<text x="91.2" y="145.2">RP2040_RST</text>
<text x="124.6" y="146.9" transform="rotate(-90 124.6 146.9)">57</text>
<text x="125.4" y="144.2" transform="rotate(-90 125.4 144.2)">GND</text>
<text x="126.2" y="147">U104</text>
<text x="126.2" y="148.8">RP2040</text>
<text x="196.7" y="149.7">B31</text>
<text x="200.3" y="147.7">Button4</text>
<text x="214.6" y="149.7">B32</text>
<text x="218.2" y="147.7">Button7</text>
<text x="232.6" y="149.7">B33</text>
<text x="236.2" y="147.7">Button8</text>
<text x="53.6" y="150.6">Conn_ARM_SWD_TagConnect_TC2030-NL</text>
<text x="83.3" y="155.9" transform="rotate(-90 83.3 155.9)">5</text>
<text x="84.1" y="154.1" transform="rotate(-90 84.1 154.1)">GND</text>
<text x="84.3" y="151.5">SWDIO</text>
<text x="85.6" y="153.3">SWO</text>
<text x="89.3" y="150.7">2</text>
<text x="89.3" y="152.5">6</text>
<text x="123.4" y="153.3">GND</text>
<text x="161.1" y="151.5">+5V</text>
<text x="162.4" y="155.9" transform="rotate(-90 162.4 155.9)">1</text>
<text x="200.3" y="153.4">File:</text>
<text x="201.3" y="150.6">BTN_OUT</text>
<text x="203.9" y="153.4">button.kicad_sch</text>
<text x="218.2" y="153.4">File:</text>
<text x="219.2" y="150.6">BTN_OUT</text>
<text x="221.9" y="153.4">button.kicad_sch</text>
<text x="236.2" y="153.4">File:</text>
<text x="237.2" y="150.6">BTN_OUT</text>
<text x="239.9" y="153.4">button.kicad_sch</text>
<text x="82.1" y="160.5">GND</text>
<text x="157.5" y="159.7">4</text>
<text x="159.1" y="160.5">DIN</text>
<text x="162.3" y="160.5">DOUT</text>
<text x="163.1" y="159.1" transform="rotate(-90 163.1 159.1)">VDD</text>
<text x="166.5" y="159.7">2 WS2812B</text>
<text x="168.8" y="157.9">D101</text>
<text x="196.7" y="159.6">B41</text>
<text x="200.3" y="157.5">Button5</text>
<text x="201.3" y="160.5">BTN_OUT</text>
<text x="214.6" y="159.6">B42</text>
<text x="218.2" y="157.5">Button6</text>
<text x="219.2" y="160.5">BTN_OUT</text>
<text x="232.6" y="159.6">B43</text>
<text x="236.2" y="157.5">Button9</text>
<text x="237.2" y="160.5">BTN_OUT</text>
<text x="7.3" y="166.8">E</text>
<text x="162.4" y="164.8" transform="rotate(-90 162.4 164.8)">3</text>
<text x="163.1" y="163.3" transform="rotate(-90 163.1 163.3)">VSS</text>
<text x="200.3" y="163.3">File:</text>
<text x="203.9" y="163.3">button.kicad_sch</text>
<text x="218.2" y="163.3">File:</text>
<text x="221.9" y="163.3">button.kicad_sch</text>
<text x="236.2" y="163.3">File:</text>
<text x="239.9" y="163.3">button.kicad_sch</text>
<text x="288.7" y="166.8">E</text>
<text x="161.1" y="169.4">GND</text>
<text x="7.3" y="202.1">F</text>
<text x="24.7" y="202.9">1</text>
<text x="60.1" y="202.9">2</text>
<text x="95.5" y="202.9">3</text>
<text x="130.8" y="202.9">4</text>
<text x="166.2" y="202.9">5</text>
<text x="201.5" y="202.9">6</text>
<text x="236.9" y="202.9">7</text>
<text x="272.2" y="202.9">8</text>
<text x="288.7" y="202.1">F</text>
</g>
<text font-size=".8" x="163.2" y="163.2">RGB</text>
</svg>
